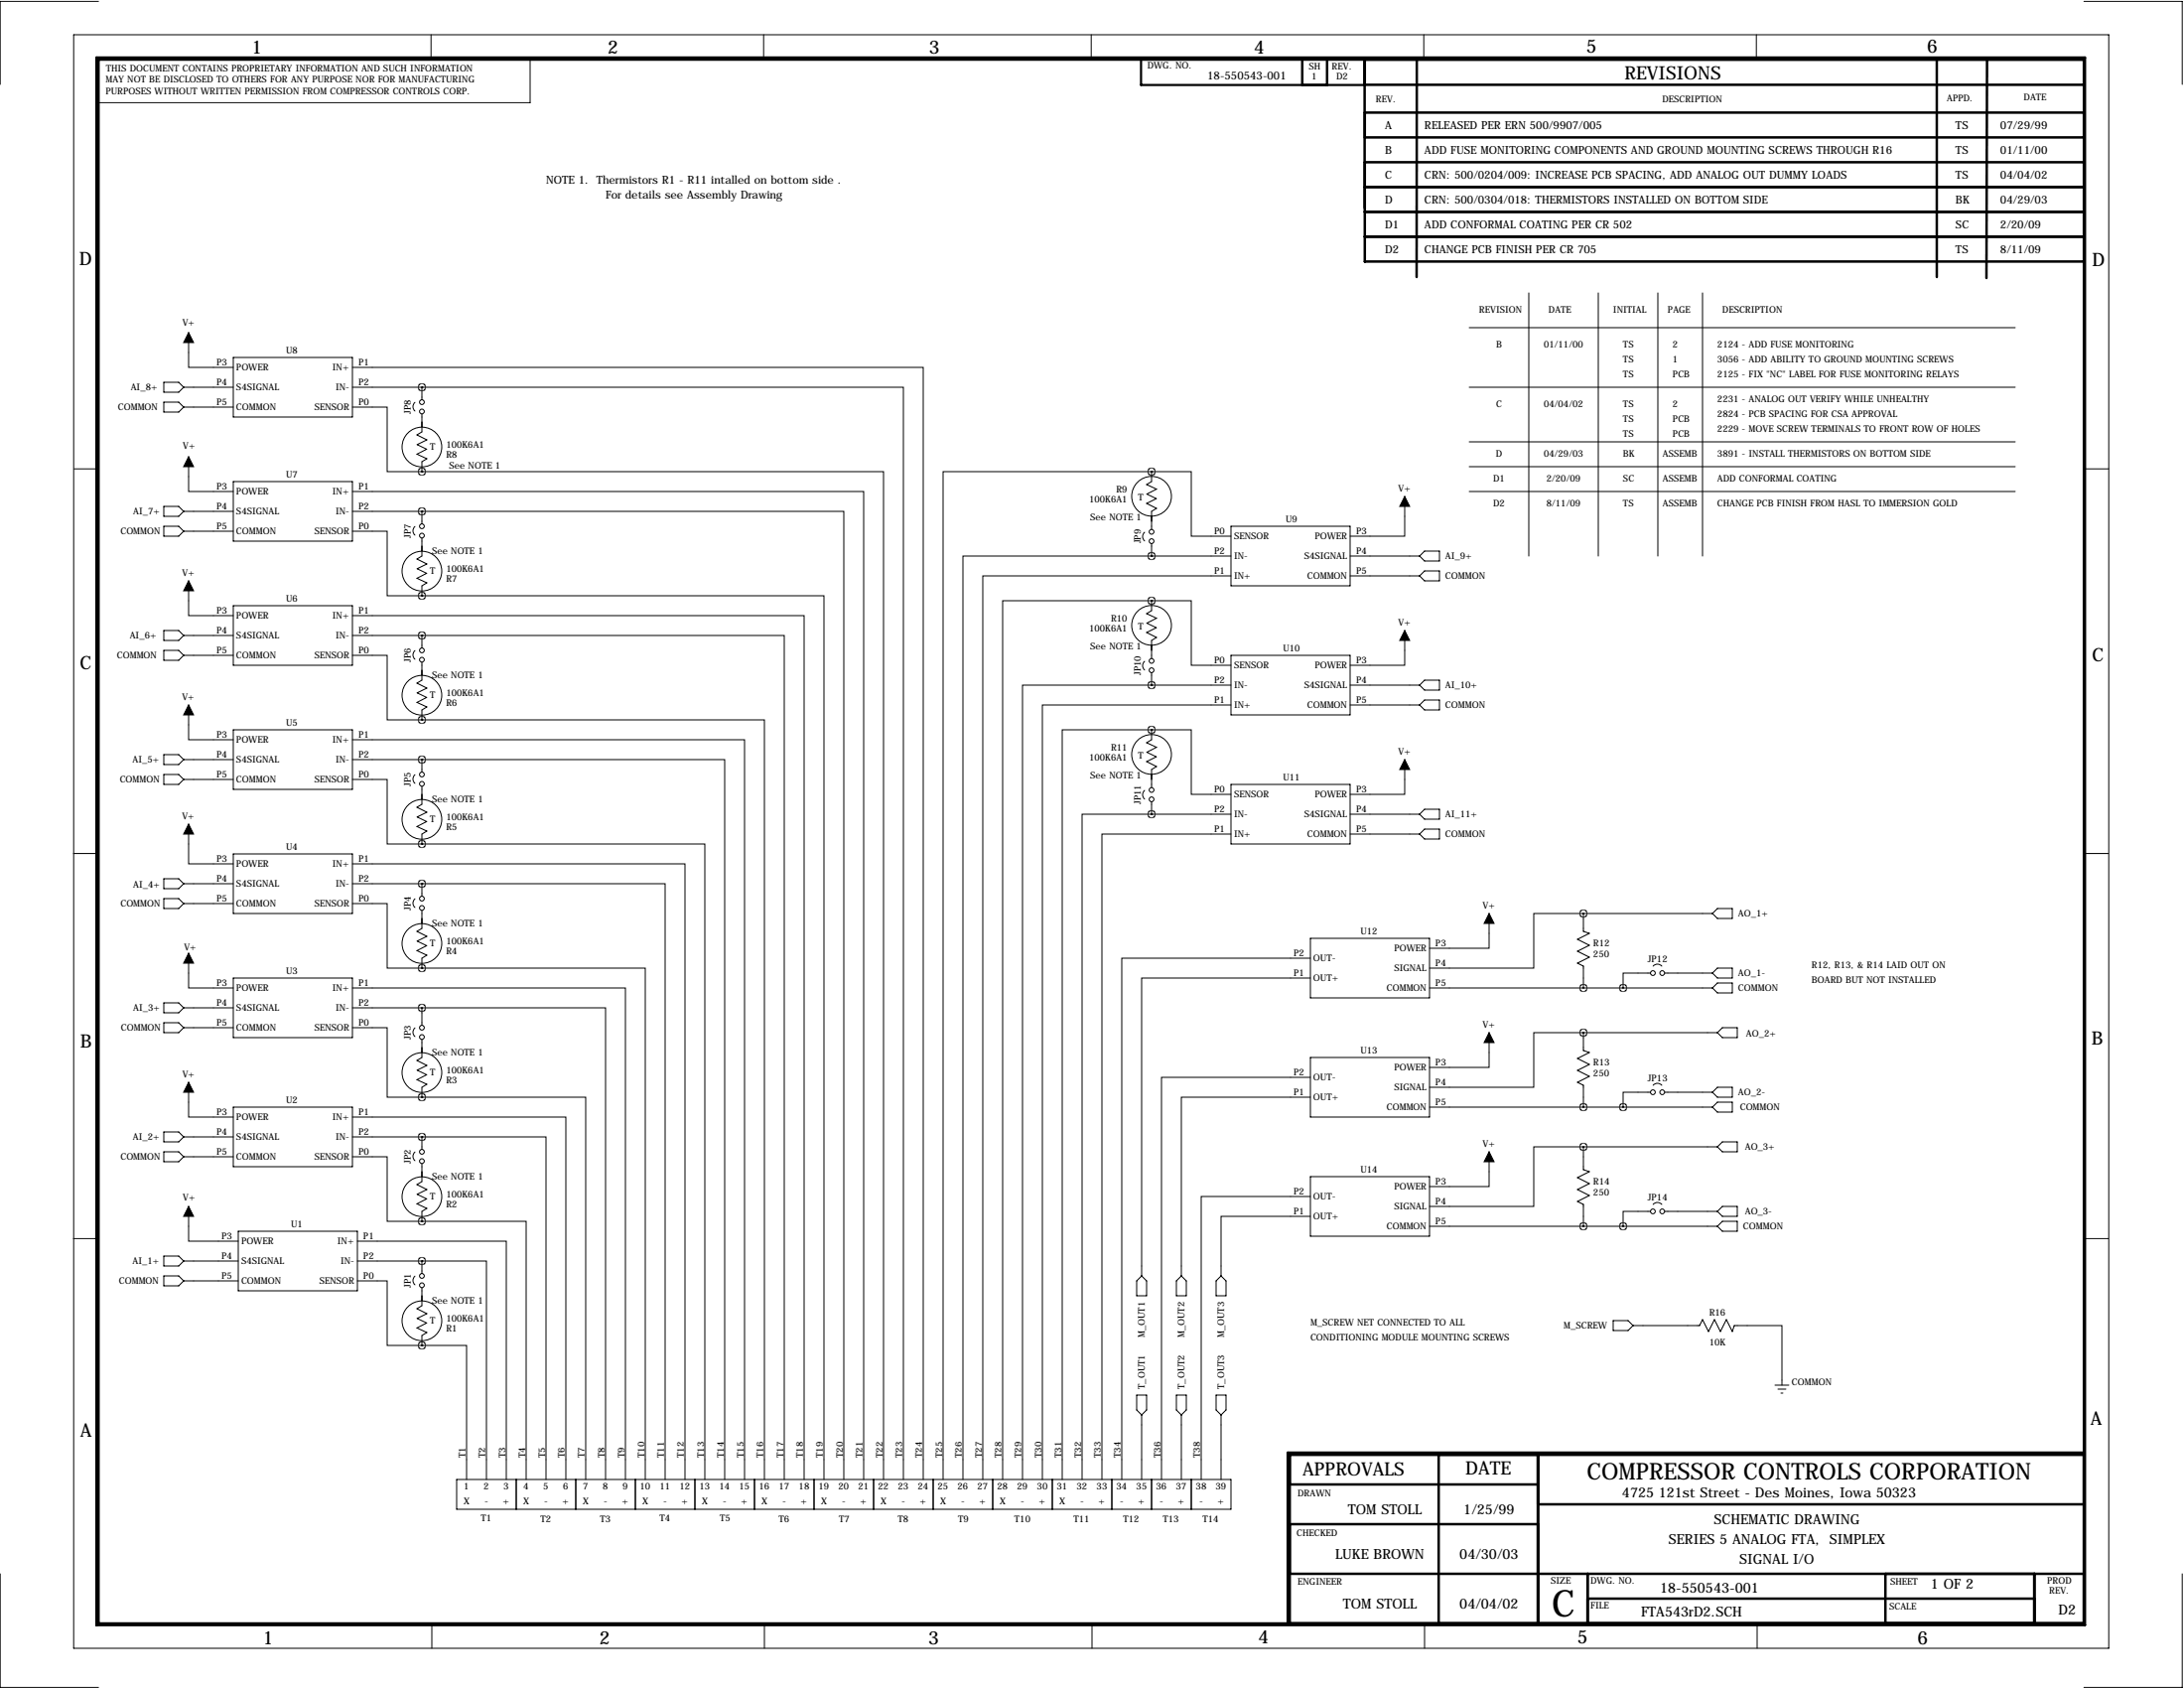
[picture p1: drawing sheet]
<svg xmlns="http://www.w3.org/2000/svg" width="559mm" height="432mm" viewBox="0 0 559 432" stroke-linecap="round" stroke-linejoin="round" font-family="sans-serif">
<g fill="none" stroke="#000" stroke-width=".25">
<path d="M18.8 8.9h520.7v412.7h-520.7zM25.2 .4h-25.1v21.2M110.3 8.9v6.3M142.8 15.2h-7.2v11.1h-110.8M195.4 8.9v6.3M279.2 8.9v6.3M364.3 8.9v6.3M449.4 8.9v6.3M533.2 .4h25.1v21.2M391.2 74.9v67.3M408.9 74.9v67.3M424.2 74.9v67.3"/>
<path d="M435.6 74.9v67.3M41.9 97.8h3.8l1.3 1.3-1.3 1.2h-3.8zM47 99.1h12.7M48.3 85.1v8.9h11.4M59.7 91.4h30.5v15.3h-30.5zM90.2 94h146v284.5M90.2 99.1h17.7M107.9 99.1h.1M107.9 99.1h123.2v279.4M107.9 99.1v3.2M375.9 83.8h139.7M375.9 99.1h139.7"/>
<path d="M18.9 119.9h6.4M41.9 102.9h3.8l1.3 1.2-1.3 1.3h-3.8zM47 104.1h12.7M48.3 116.8v8.9h11.4M90.2 104.1h8.9v16.5h8.8M106.2 102.9a1.47 1.47 0 0 0 0 2.3M107.9 105.9v4.6l-1.2 .8 2.5 1.2-2.5 1.2 2.5 1.2-2.5 1.3 2.5 1.1-1.3 .8v2.5M375.9 113h139.7M375.9 119.4h139.7M533.1 119.9h6.4M41.9 134.6h3.8l1.3 1.3-1.3 1.3h-3.8zM41.9 129.5h3.8l1.3 1.3-1.3 1.3h-3.8z"/>
<path d="M47 130.8h12.7M47 135.9h12.7M59.7 123.2h30.5v15.2h-30.5zM90.2 135.9h8.9v16.5h8.8M90.2 125.7h130.8v252.8M90.2 130.8h17.7M106.2 134.7a1.47 1.47 0 0 0 0 2.2M107.9 130.8h108v247.7M107.9 120.6h.1M107.9 130.8h.1M107.9 120.6h118.2v257.9M107.9 130.8v3.2"/>
<path d="M107.9 137.7v4.5l-1.2 .8 2.5 1.3-2.5 1.2 2.5 1.2-2.5 1.2 2.5 1.2-1.3 .8v2.5M292.9 136.1a1.47 1.47 0 0 0 0 2.3M294.6 120.6h10.2v16.6h10.2M294.6 120.6h.1M294.6 120.6h-53.3v257.9M294.6 120.6v2.6l-1.2 .8 2.5 1.1-2.5 1.3 2.5 1.2-2.5 1.2 2.5 1.2-1.3 .8v4.6M294.6 139v3.2M315 134.6h30.4v15.3h-30.4zM359.4 127v10.2h-14M375.9 125.7h139.7M48.3 148.6v8.9h11.4M59.7 154.9h30.5v15.3h-30.5z"/>
<path d="M90.2 157.5h115.5v221M107.9 152.4h.1M107.9 152.4h102.9v226.1M294.6 153.7h10.2v16.5h10.2M294.6 142.2h.1M294.6 142.2h-48.2v236.3M294.6 153.7h.1M294.6 153.7h-38.1v224.8M294.6 153.7v2.5l-1.2 .8 2.5 1.1-2.5 1.3 2.5 1.2-2.5 1.2 2.5 1.3-1.3 .7v4.6M294.6 142.2h20.4M315 147.3h-63.5v231.2M345.4 147.3h17.8"/>
<path d="M345.4 142.2h17.8M363.2 147.3l1.3-1.3h3.8v2.6h-3.8zM364.5 141h3.8v2.5h-3.8l-1.3-1.3zM41.9 161.3h3.8l1.3 1.3-1.3 1.2h-3.8zM41.9 166.4h3.8l1.3 1.2-1.3 1.3h-3.8zM47 162.6h12.7M47 167.6h12.7M90.2 167.6h8.9v16.5h8.8M90.2 162.6h17.7M106.2 166.4a1.47 1.47 0 0 0 0 2.3M107.9 162.6h92.8v215.9M107.9 162.6h.1"/>
<path d="M107.9 162.6v3.2M107.9 169.4v4.6l-1.2 .8 2.5 1.2-2.5 1.2 2.5 1.2-2.5 1.3 2.5 1.1-1.3 .8v2.5M292.9 169.2a1.47 1.47 0 0 0 0 2.2M294.6 175.3h.1M294.6 175.3h-33v203.2M294.6 172.1v3.2M294.6 175.3h20.4M315 167.6h30.4v15.3h-30.4zM345.4 175.3h17.8M359.4 161.3v8.9h-14M363.2 175.3l1.3-1.3h3.8v2.5h-3.8zM364.5 179.1h3.8v2.5h-3.8l-1.3-1.3z"/>
<path d="M41.9 198.1h3.8l1.3 1.3-1.3 1.3h-3.8zM41.9 193h3.8l1.3 1.3-1.3 1.3h-3.8zM47 194.3h12.7M47 199.4h12.7M48.3 180.3v8.9h11.4M59.7 186.7h30.5v15.2h-30.5zM90.2 199.4h8.9v16.5h8.8M90.2 189.2h100.3v189.3M90.2 194.3h17.7M106.2 198.2a1.47 1.47 0 0 0 0 2.2M107.9 194.3h77.5v184.2M107.9 194.3h.1"/>
<path d="M107.9 184.1h.1M107.9 184.1h87.7v194.4M107.9 194.3v3.2M294.6 186.7h-22.8v191.8M294.6 186.7h.1M294.6 186.7h10.2v16.5h10.2M294.6 186.7v2.5l-1.2 .8 2.5 1.2-2.5 1.2 2.5 1.2-2.5 1.2 2.5 1.3-1.3 .7v4.6M315 180.3h-48.3v198.2M345.4 180.3h17.8M359.4 194.3v8.9h-14M18.8 218.3h6.4M48.3 210.8v10.2h11.4"/>
<path d="M59.7 218.4h30.5v15.3h-30.5zM107.9 215.9h.1M107.9 215.9h72.4v162.6M107.9 201.2v4.5l-1.2 .8 2.5 1.3-2.5 1.2 2.5 1.2-2.5 1.2 2.5 1.2-1.3 .8v2.5M292.9 202.2a1.47 1.47 0 0 0 0 2.2M294.6 208.3h.1M294.6 208.3h-17.7v170.2M294.6 205.1v3.2M294.6 208.3h20.4M315 213.4h-33.1v165.1M315 200.7h30.4v15.2h-30.4zM345.4 213.4h17.8"/>
<path d="M345.4 208.3h17.8M363.2 213.4l1.3-1.3h3.8v2.5h-3.8zM364.5 207h3.8v2.5h-3.8l-1.3-1.2zM533 218.3h6.4M41.9 224.8h3.8l1.3 1.3-1.3 1.2h-3.8zM41.9 229.9h3.8l1.3 1.2-1.3 1.3h-3.8zM47 226.1h12.7M47 231.1h12.7M90.2 231.1h8.9v16.5h8.8M90.2 221h85.1v157.5M90.2 226.1h17.7M106.2 229.9a1.47 1.47 0 0 0 0 2.3"/>
<path d="M107.9 226.1h62.3v152.4M107.9 226.1h.1M107.9 226.1v3.2M107.9 232.9v4.6l-1.2 .8 2.5 1.2-2.5 1.2 2.5 1.2-2.5 1.3 2.5 1.1-1.3 .8v2.5M381 233.7v8.9h-15.2M405.1 233.7h-12.7v13.9h-26.6M405.1 233.7h33M405.1 233.7v4.6l1.6 .5-3.1 1.5 3.1 1.5-3.1 1.5 3.1 1.6-3.1 1.5 1.5 .7v5.6M439.4 232.4h3.8v2.5h-3.8l-1.3-1.2zM41.9 256.5h3.8l1.3 1.3-1.3 1.3h-3.8zM47 257.8h12.7M48.3 243.8v8.9h11.4"/>
<path d="M59.7 250.2h30.5v15.2h-30.5zM90.2 252.7h69.8v125.8M90.2 257.8h17.7M107.9 257.8h47v120.7M107.9 247.6h.1M107.9 247.6h57.2v130.9M107.9 257.8v4.5M335.3 245.1h-48.3v133.4M335.3 250.2h-43.2v76.2M335.3 240h30.5v15.3h-30.5zM365.8 252.7h72.3M422.3 248.9h-7v3.8"/>
<path d="M423 247.1a1.47 1.47 0 0 1 2.2 0M426 248.9h12.1M439.4 247.6h3.8v2.6h-3.8l-1.3-1.3zM439.4 251.5h3.8v2.5h-3.8l-1.3-1.3zM41.9 261.6h3.8l1.3 1.3-1.3 1.3h-3.8zM47 262.9h12.7M48.3 276.9v8.9h11.4M90.2 262.9h8.9v17.8h8.8M106.2 262.9a1.47 1.47 0 0 0 0 2.3M107.9 265.9v4.6l-1.2 .8 2.5 1.2-2.5 1.3 2.5 1.1-2.5 1.3 2.5 1.2-1.3 .7v2.6M335.3 275.6h-38.1v102.9M335.3 270.5h30.5v15.3h-30.5z"/>
<path d="M381 264.2v8.8h-15.2M405.1 264.2h-12.7v13.9h-26.6M405.1 264.2v4.5l1.6 .5-3.1 1.6 3.1 1.5-3.1 1.5 3.1 1.5-3.1 1.6 1.5 .7v5.6M405.1 264.2h34.3M422.3 279.4h-7v3.8M423 277.6a1.47 1.47 0 0 1 2.2 0M426 279.4h12.1M439.4 278.1h3.8v2.6h-3.8l-1.3-1.3zM440.7 262.9h3.8v2.5h-3.8l-1.3-1.2zM41.9 289.6h3.8l1.3 1.2-1.3 1.3h-3.8zM41.9 294.6h3.8l1.3 1.3-1.3 1.3h-3.8zM47 290.8h12.7"/>
<path d="M47 295.9h12.7M59.7 283.2h30.5v15.2h-30.5zM90.2 295.9h8.9v16.5h8.8M90.2 285.8h54.6v92.7M90.2 290.8h17.7M106.2 294.7a1.47 1.47 0 0 0 0 2.2M107.9 290.8h31.8v87.7M107.9 290.8h.1M107.9 280.7h.1M107.9 280.7h42v97.8M107.9 290.8v3.2M107.9 297.7v4.6l-1.2 .7 2.5 1.3-2.5 1.2 2.5 1.2-2.5 1.2 2.5 1.2-1.3 .8v2.5"/>
<path d="M335.3 280.7h-33v45.7M365.8 283.2h72.3M381 294.6v8.9h-15.2M405.1 293.4h-12.7v15.2h-26.6M405.1 293.4v5.8l1.6 .5-3.1 1.5 3.1 1.6-3.1 1.5 3.1 1.5-3.1 1.5 1.5 .8v5.6M405.1 293.4h34.3M439.4 281.9h3.8v2.6h-3.8l-1.3-1.3zM440.7 292.1h3.8v2.5h-3.8l-1.3-1.2zM18.8 316.8h6.4M48.3 308.6v8.9h12.7M61 315h30.4v15.2h-30.4zM91.4 317.5h38.1v61"/>
<path d="M107.9 312.4h26.7v66.1M107.9 312.4h.1M335.3 306.1h-28v72.4M335.3 311.1h-22.9v15.3M335.3 301h30.5v15.2h-30.5zM365.8 313.7h73.6M422.3 309.9h-7v3.8M423 308.1a1.47 1.47 0 0 1 2.2 0M426 309.9h13.4M440.7 312.4h3.8v2.6h-3.8l-1.3-1.3zM440.7 308.6h3.8v2.5h-3.8l-1.3-1.2zM533 316.8h6.4"/>
<path d="M41.9 321.3h3.8l1.3 1.3-1.3 1.2h-3.8zM41.9 326.4h3.8l1.3 1.3-1.3 1.2h-3.8zM47 322.6h14M47 327.7h14M91.4 327.7h7.7v16.5h8.8M91.4 322.6h16.5M106.2 326.4a1.47 1.47 0 0 0 0 2.3M107.9 322.6h.1M107.9 322.6h16.6v55.9M107.9 329.4v4.6l-1.2 .8 2.5 1.2-2.5 1.3 2.5 1.1-2.5 1.3 2.5 1.2-1.3 .7v2.6M107.9 322.6v3.2M292.1 326.4l1.3 1.3v3.8h-2.6v-3.8z"/>
<path d="M302.3 326.4l1.2 1.3v3.8h-2.5v-3.8zM312.4 326.4l1.3 1.3v3.8h-2.6v-3.8zM412.7 337.8h3.9l1.2 1.3-1.2 1.3h-3.9zM417.8 339.1h17l.8-1.5 1.5 3 1.6-3 1.5 3 1.5-3 1.5 3 .5-1.5h12.2v15.2M107.9 344.2h11.5v34.3M107.9 344.2h.1M290.8 356.9h2.6v3.8l-1.3 1.2-1.3-1.2zM301 356.9h2.5v3.8l-1.2 1.2-1.3-1.2zM311.1 356.9h2.6v3.8l-1.3 1.2-1.3-1.2zM454.2 354.3h3.5M454.9 355.3h2M455.7 356.4h.5"/>
<path d="M116.8 378.5h198.2v7.6h-198.2zM132.1 378.5v7.6M147.3 378.5v7.6M162.6 378.5v7.6M177.8 378.5v7.6M193 378.5v7.6M208.3 378.5v7.6M223.5 378.5v7.6M238.8 378.5v7.6M254 378.5v7.6M269.2 378.5v7.6M284.5 378.5v7.6"/>
<path d="M292.1 361.9v16.6M294.6 378.5v7.6M302.3 361.9v16.6M304.8 378.5v7.6M312.4 361.9v16.6M.1 402.6v29h25.1M110.5 415.3v6.3M195.6 415.3v6.3M279.4 415.3v6.3M364.5 415.3v6.3M449.6 415.3v6.3M558.3 402.6v29h-25.1"/>
<circle cx="107.9" cy="114.4" r="5.1"/>
<circle cx="107.9" cy="105.3" r=".61"/>
<circle cx="107.9" cy="102.9" r=".61"/>
<circle cx="107.9" cy="134.6" r=".61"/>
<circle cx="107.9" cy="137" r=".61"/>
<circle cx="294.6" cy="126.9" r="5.1"/>
<circle cx="294.6" cy="138.4" r=".61"/>
<circle cx="294.6" cy="136" r=".61"/>
<circle cx="107.9" cy="146.1" r="5.1"/>
<circle cx="294.6" cy="160" r="5.1"/>
<circle cx="107.9" cy="177.9" r="5.1"/>
<circle cx="107.9" cy="166.4" r=".61"/>
<circle cx="107.9" cy="168.8" r=".61"/>
<circle cx="294.6" cy="171.4" r=".61"/>
<circle cx="294.6" cy="169.1" r=".61"/>
<circle cx="107.9" cy="198.1" r=".61"/>
<circle cx="294.6" cy="193" r="5.1"/>
<circle cx="107.9" cy="209.6" r="5.1"/>
<circle cx="107.9" cy="200.5" r=".61"/>
<circle cx="294.6" cy="204.5" r=".61"/>
<circle cx="294.6" cy="202.1" r=".61"/>
<circle cx="107.9" cy="229.9" r=".61"/>
<circle cx="107.9" cy="232.3" r=".61"/>
<circle cx="107.9" cy="241.4" r="5.1"/>
<circle cx="422.9" cy="248.9" r=".61"/>
<circle cx="425.3" cy="248.9" r=".61"/>
<circle cx="107.9" cy="274.4" r="5.1"/>
<circle cx="107.9" cy="262.9" r=".61"/>
<circle cx="107.9" cy="265.3" r=".61"/>
<circle cx="422.9" cy="279.4" r=".61"/>
<circle cx="425.3" cy="279.4" r=".61"/>
<circle cx="107.9" cy="294.6" r=".61"/>
<circle cx="107.9" cy="297" r=".61"/>
<circle cx="107.9" cy="306.1" r="5.1"/>
<circle cx="422.9" cy="309.9" r=".61"/>
<circle cx="425.3" cy="309.9" r=".61"/>
<circle cx="107.9" cy="337.9" r="5.1"/>
<circle cx="107.9" cy="326.4" r=".61"/>
<circle cx="107.9" cy="328.8" r=".61"/>
</g>
<g fill="none" stroke="#000" stroke-width=".63">
<path d="M24.7 14.7h508.8v401h-508.8zM25.2 15.2h508v400.1h-508zM333.2 15h6.3v6.7h-6.3zM349.1 15.1v38.1M349.2 15.2v6.5h184M362.5 14.9v56M495.6 14.8v56.1M508.4 14.9l-.1 56.2M533.2 28.8h-184v6.4h184M349.2 47.9h184M349.2 54.2h184M533.2 41.5h-184v25.4h184"/>
<path d="M349.2 60.6h184M330 379.7h63.5M368.1 372.1v43.2M393.5 372.1v43.2M533.2 372.1h-203.2v43.2M533.2 371.6h-203.7v43.7M330 389.9h63.5M393.5 384.8h139.7M330 402.6h203.2M406.2 402.6v12.7M406.2 408.9h114.3M482.4 402.6v12.7"/>
<path d="M520.5 402.6v12.7"/>
</g>
<path d="M291.9 15h57.2v6.7h-57.2z" fill="none" stroke="#000" stroke-width=".56"/>
<g fill="#000" stroke="#000" stroke-width=".25">
<path d="M48.3 85.1l1.2 2.5h-2.5zM48.3 116.8l1.2 2.6h-2.5zM359.4 127l1.3 2.5h-2.6zM48.3 148.6l1.2 2.5h-2.5zM359.4 161.3l1.3 2.5h-2.6zM48.3 180.3l1.2 2.6h-2.5zM359.4 194.3l1.3 2.5h-2.6zM48.3 210.8l1.2 2.6h-2.5zM381 233.7l1.3 2.5h-2.6zM48.3 243.8l1.2 2.6h-2.5zM48.3 276.9l1.2 2.5h-2.5zM381 264.2l1.3 2.5h-2.6z"/>
<path d="M381 294.6l1.3 2.6h-2.6zM48.3 308.6l1.2 2.5h-2.5z"/>
</g>
<path d="M107.9 322.6a.07 .07 0 0 0 .1 0 .07 .07 0 0 0-.1 0zM294.6 142.2a.07 .07 0 0 0 .1 0 .07 .07 0 0 0-.1 0zM294.6 208.3a.07 .07 0 0 0 .1 0 .07 .07 0 0 0-.1 0zM294.6 175.3a.07 .07 0 0 0 .1 0 .07 .07 0 0 0-.1 0zM405.1 252.7a.07 .07 0 0 0 .1 0 .07 .07 0 0 0-.1 0zM405.1 283.2a.07 .07 0 0 0 .1 0 .07 .07 0 0 0-.1 0zM405.1 313.7a.07 .07 0 0 0 .1 0 .07 .07 0 0 0-.1 0zM107.9 344.2a.07 .07 0 0 0 .1 0 .07 .07 0 0 0-.1 0zM107.9 290.8a.07 .07 0 0 0 .1 0 .07 .07 0 0 0-.1 0zM107.9 130.8a.07 .07 0 0 0 .1 0 .07 .07 0 0 0-.1 0zM107.9 162.6a.07 .07 0 0 0 .1 0 .07 .07 0 0 0-.1 0zM107.9 194.3a.07 .07 0 0 0 .1 0 .07 .07 0 0 0-.1 0zM107.9 226.1a.07 .07 0 0 0 .1 0 .07 .07 0 0 0-.1 0zM107.9 257.8a.07 .07 0 0 0 .1 0 .07 .07 0 0 0-.1 0zM107.9 280.7a.07 .07 0 0 0 .1 0 .07 .07 0 0 0-.1 0zM107.9 247.6a.07 .07 0 0 0 .1 0 .07 .07 0 0 0-.1 0zM107.9 152.4a.07 .07 0 0 0 .1 0 .07 .07 0 0 0-.1 0zM294.6 120.6a.07 .07 0 0 0 .1 0 .07 .07 0 0 0-.1 0zM294.6 153.7a.07 .07 0 0 0 .1 0 .07 .07 0 0 0-.1 0zM415.2 313.7a.1 .1 0 0 0 .2 0 .1 .1 0 0 0-.2 0zM405.1 264.2a.07 .07 0 0 0 .1 0 .07 .07 0 0 0-.1 0zM405.1 233.7a.07 .07 0 0 0 .1 0 .07 .07 0 0 0-.1 0zM415.2 252.7a.1 .1 0 0 0 .2 0 .1 .1 0 0 0-.2 0zM415.2 283.2a.1 .1 0 0 0 .2 0 .1 .1 0 0 0-.2 0zM405.1 293.4a.07 .07 0 0 0 .1 0 .07 .07 0 0 0-.1 0zM294.6 186.7a.07 .07 0 0 0 .1 0 .07 .07 0 0 0-.1 0zM107.9 312.4a.07 .07 0 0 0 .1 0 .07 .07 0 0 0-.1 0zM107.9 215.9a.07 .07 0 0 0 .1 0 .07 .07 0 0 0-.1 0zM107.9 184.1a.07 .07 0 0 0 .1 0 .07 .07 0 0 0-.1 0zM107.9 120.6a.07 .07 0 0 0 .1 0 .07 .07 0 0 0-.1 0zM107.9 99.1a.07 .07 0 0 0 .1 0 .07 .07 0 0 0-.1 0z" fill="#000" stroke="#000" stroke-width="1.9"/>
<text font-size="9.5" x="397.1" y="413.5">C</text>
<text font-size="5.9" x="406" y="378.6">COMPRESSOR CONTROLS CORPORATION</text>
<g font-size="4.7">
<text x="64.4" y="13.7">1</text>
<text x="155.5" y="13.7">2</text>
<text x="237.7" y="13.7">3</text>
<text x="320.9" y="13.7">4</text>
<text x="405.8" y="13.5">5</text>
<text x="493.1" y="13.5">6</text>
<text x="415.6" y="20.2">REVISIONS</text>
<text x="20.3" y="67.9">D</text>
<text x="535.3" y="68.1">D</text>
<text x="20.5" y="171.1">C</text>
<text x="535.3" y="169.2">C</text>
<text x="20.5" y="268.1">B</text>
<text x="535.2" y="267.2">B</text>
<text x="534.9" y="364.5">A</text>
<text x="20.5" y="367.5">A</text>
<text x="333.3" y="377.4">APPROVALS</text>
<text x="375" y="377.2">DATE</text>
<text x="67.3" y="420.6">1</text>
<text x="153.4" y="420.6">2</text>
<text x="237.5" y="420.6">3</text>
<text x="322" y="420.5">4</text>
<text x="403.6" y="420.4">5</text>
<text x="490.6" y="420.6">6</text>
</g>
<g font-size="3.6">
<text x="415" y="383">4725 121st Street - Des Moines, Iowa 50323</text>
<text x="344.9" y="387.3">TOM STOLL</text>
<text x="374.5" y="387.3">1/25/99</text>
<text x="438.6" y="389.9">SCHEMATIC DRAWING</text>
<text x="426.9" y="395">SERIES 5 ANALOG FTA, SIMPLEX</text>
<text x="341.6" y="398.8">LUKE BROWN</text>
<text x="373.5" y="398.8">04/30/03</text>
<text x="445.1" y="400">SIGNAL I/O</text>
<text x="424.8" y="407.4">18-550543-001</text>
<text x="494" y="406.4">1 OF 2</text>
<text x="343.6" y="411.5">TOM STOLL</text>
<text x="373.5" y="411.5">04/04/02</text>
<text x="419.9" y="413.5">FTA543rD2.SCH</text>
<text x="526.7" y="412.9">D2</text>
</g>
<g font-size="2.8">
<text x="308.9" y="20.3">18-550543-001</text>
<text x="354.3" y="33">A</text>
<text x="364.5" y="33">RELEASED PER ERN 500/9907/005</text>
<text x="500.4" y="33">TS</text>
<text x="511.8" y="33">07/29/99</text>
<text x="354.3" y="39.4">B</text>
<text x="364.5" y="39.4">ADD FUSE MONITORING COMPONENTS AND GROUND MOUNTING SCREWS THROUGH R16</text>
<text x="500.4" y="39.4">TS</text>
<text x="511.8" y="39.4">01/11/00</text>
<text x="139.7" y="47">NOTE 1. Thermistors R1 - R11 intalled on bottom side .</text>
<text x="354.3" y="45.7">C</text>
<text x="364.5" y="45.7">CRN: 500/0204/009: INCREASE PCB SPACING, ADD ANALOG OUT DUMMY LOADS</text>
<text x="500.4" y="45.7">TS</text>
<text x="511.8" y="45.7">04/04/02</text>
<text x="154.9" y="50.8">For details see Assembly Drawing</text>
<text x="354.3" y="52.1">D</text>
<text x="364.5" y="52.1">CRN: 500/0304/018: THERMISTORS INSTALLED ON BOTTOM SIDE</text>
<text x="500.4" y="52.1">BK</text>
<text x="511.8" y="52.1">04/29/03</text>
<text x="354.3" y="58.4">D1</text>
<text x="364.5" y="58.4">ADD CONFORMAL COATING PER CR 502</text>
<text x="500.4" y="58.4">SC</text>
<text x="511.8" y="58.4">2/20/09</text>
<text x="354.3" y="64.8">D2</text>
<text x="364.5" y="64.8">CHANGE PCB FINISH PER CR 705</text>
<text x="500.4" y="64.8">TS</text>
<text x="511.8" y="64.8">8/11/09</text>
</g>
<g font-size="2.4">
<text x="293.6" y="17.6">DWG. NO.</text>
<text x="334.9" y="17.7">SH</text>
<text x="340.8" y="17.7">REV.</text>
<text x="27" y="21.1">MAY NOT BE DISCLOSED TO OTHERS FOR ANY PURPOSE NOR FOR MANUFACTURING</text>
<text x="27.1" y="18.3">THIS DOCUMENT CONTAINS PROPRIETARY INFORMATION AND SUCH INFORMATION</text>
<text x="335.6" y="20.3">1</text>
<text x="341.9" y="20.3">D2</text>
<text x="27" y="24.2">PURPOSES WITHOUT WRITTEN PERMISSION FROM COMPRESSOR CONTROLS CORP.</text>
<text x="352" y="26.3">REV.</text>
<text x="425.3" y="26.3">DESCRIPTION</text>
<text x="498.1" y="25.9">APPD.</text>
<text x="517.8" y="25.8">DATE</text>
<text x="46.7" y="83.3">V+</text>
<text x="378.5" y="80">REVISION</text>
<text x="396.2" y="80">DATE</text>
<text x="412.7" y="80">INITIAL</text>
<text x="426.7" y="80">PAGE</text>
<text x="440.7" y="80">DESCRIPTION</text>
<text x="382.8" y="88.9">B</text>
<text x="395" y="88.9">01/11/00</text>
<text x="415.3" y="88.9">TS</text>
<text x="428" y="88.9">2</text>
<text x="439.4" y="88.9">2124 - ADD FUSE MONITORING</text>
<text x="55.4" y="93.5">P3</text>
<text x="60.5" y="94.8">POWER</text>
<text x="73.2" y="90.4">U8</text>
<text x="85.1" y="94.8">IN+</text>
<text x="91.7" y="93.5">P1</text>
<text x="415.3" y="92.7">TS</text>
<text x="428" y="92.7">1</text>
<text x="439.4" y="92.7">3056 - ADD ABILITY TO GROUND MOUNTING SCREWS</text>
<text x="33.5" y="99.9">AI_8+</text>
<text x="55.4" y="98.6">P4</text>
<text x="60.5" y="99.9">S4SIGNAL</text>
<text x="85.9" y="99.9">IN-</text>
<text x="91.7" y="98.6">P2</text>
<text x="415.3" y="96.5">TS</text>
<text x="428" y="96.5">PCB</text>
<text x="439.4" y="96.5">2125 - FIX &quot;NC&quot; LABEL FOR FUSE MONITORING RELAYS</text>
<text x="30.2" y="105">COMMON</text>
<text x="55.4" y="103.6">P5</text>
<text x="60.5" y="105">COMMON</text>
<text x="80.4" y="105">SENSOR</text>
<text x="91.7" y="103.6">P0</text>
<text x="105.2" y="105.9" transform="rotate(-90 105.2 105.9)">JP8</text>
<text x="382.8" y="104.1">C</text>
<text x="395" y="104.1">04/04/02</text>
<text x="415.3" y="104.1">TS</text>
<text x="415.3" y="108">TS</text>
<text x="428" y="104.1">2</text>
<text x="428" y="108">PCB</text>
<text x="439.4" y="102.9">2231 - ANALOG OUT VERIFY WHILE UNHEALTHY</text>
<text x="439.4" y="106.7">2824 - PCB SPACING FOR CSA APPROVAL</text>
<text x="415.3" y="111.8">TS</text>
<text x="428" y="111.8">PCB</text>
<text x="439.4" y="110.5">2229 - MOVE SCREW TERMINALS TO FRONT ROW OF HOLES</text>
<text x="46.8" y="114.8">V+</text>
<text x="110" y="114.9">T</text>
<text x="114.1" y="117">R8</text>
<text x="114.1" y="114.5">100K6A1</text>
<text x="114.9" y="119.9">See NOTE 1</text>
<text x="382.7" y="116.8">D</text>
<text x="395" y="116.8">04/29/03</text>
<text x="415.3" y="116.8">BK</text>
<text x="425.4" y="116.8">ASSEMB</text>
<text x="439.4" y="116.8">3891 - INSTALL THERMISTORS ON BOTTOM SIDE</text>
<text x="55.4" y="125.2">P3</text>
<text x="73.2" y="122.2">U7</text>
<text x="91.7" y="125.2">P1</text>
<text x="285.6" y="125.9">R9</text>
<text x="357.8" y="125.7">V+</text>
<text x="382" y="123.2">D1</text>
<text x="395.7" y="123.2">2/20/09</text>
<text x="415.3" y="123.2">SC</text>
<text x="425.4" y="123.2">ASSEMB</text>
<text x="439.4" y="123.2">ADD CONFORMAL COATING</text>
<text x="34.1" y="131.5">AI_7+</text>
<text x="55.4" y="130.3">P4</text>
<text x="60.5" y="126.6">POWER</text>
<text x="60.5" y="131.6">S4SIGNAL</text>
<text x="85.1" y="126.6">IN+</text>
<text x="85.9" y="131.6">IN-</text>
<text x="91.7" y="130.3">P2</text>
<text x="278.7" y="128.5">100K6A1</text>
<text x="291.2" y="128">T</text>
<text x="382" y="129.5">D2</text>
<text x="395.7" y="129.5">8/11/09</text>
<text x="415.3" y="129.5">TS</text>
<text x="425.4" y="129.5">ASSEMB</text>
<text x="439.4" y="129.5">CHANGE PCB FINISH FROM HASL TO IMMERSION GOLD</text>
<text x="30.9" y="136.6">COMMON</text>
<text x="55.4" y="135.4">P5</text>
<text x="60.5" y="136.7">COMMON</text>
<text x="80.4" y="136.7">SENSOR</text>
<text x="91.7" y="135.4">P0</text>
<text x="105.2" y="137.7" transform="rotate(-90 105.2 137.7)">JP7</text>
<text x="278.9" y="133">See NOTE 1</text>
<text x="310.7" y="136.7">P0</text>
<text x="315.7" y="138">SENSOR</text>
<text x="329" y="133.6">U9</text>
<text x="336.4" y="138">POWER</text>
<text x="347" y="136.7">P3</text>
<text x="110.5" y="141.7">See NOTE 1</text>
<text x="291.8" y="139" transform="rotate(-90 291.8 139)">JP9</text>
<text x="310.7" y="141.7">P2</text>
<text x="315.7" y="143.1">IN-</text>
<text x="333.7" y="143.1">S4SIGNAL</text>
<text x="347" y="141.7">P4</text>
<text x="369.8" y="143.1">AI_9+</text>
<text x="46.6" y="147.3">V+</text>
<text x="110" y="146.7">T</text>
<text x="114.1" y="148.8">R7</text>
<text x="114.1" y="146.2">100K6A1</text>
<text x="310.7" y="146.8">P1</text>
<text x="315.7" y="148.2">IN+</text>
<text x="334.5" y="148.2">COMMON</text>
<text x="347" y="146.8">P5</text>
<text x="369.8" y="148.2">COMMON</text>
<text x="73.2" y="153.9">U6</text>
<text x="55.4" y="157">P3</text>
<text x="60.5" y="158.3">POWER</text>
<text x="85.1" y="158.3">IN+</text>
<text x="91.7" y="157">P1</text>
<text x="278.7" y="161.5">100K6A1</text>
<text x="284.2" y="159">R10</text>
<text x="291.2" y="161">T</text>
<text x="357.8" y="160">V+</text>
<text x="33.2" y="163.4">AI_6+</text>
<text x="55.4" y="162.1">P4</text>
<text x="55.4" y="167.1">P5</text>
<text x="60.5" y="163.4">S4SIGNAL</text>
<text x="85.9" y="163.4">IN-</text>
<text x="91.7" y="162.1">P2</text>
<text x="91.7" y="167.1">P0</text>
<text x="278.9" y="166">See NOTE 1</text>
<text x="328.3" y="166.6">U10</text>
<text x="29.9" y="168.5">COMMON</text>
<text x="60.5" y="168.5">COMMON</text>
<text x="80.4" y="168.5">SENSOR</text>
<text x="105.2" y="169.4" transform="rotate(-90 105.2 169.4)">JP6</text>
<text x="110.5" y="173.5">See NOTE 1</text>
<text x="291.8" y="172.7" transform="rotate(-90 291.8 172.7)">JP10</text>
<text x="310.7" y="169.7">P0</text>
<text x="315.7" y="171">SENSOR</text>
<text x="336.4" y="171">POWER</text>
<text x="347" y="169.7">P3</text>
<text x="46.6" y="179.1">V+</text>
<text x="110" y="178.4">T</text>
<text x="114.1" y="178">100K6A1</text>
<text x="310.7" y="179.8">P1</text>
<text x="310.7" y="174.8">P2</text>
<text x="315.7" y="176.1">IN-</text>
<text x="333.7" y="176.1">S4SIGNAL</text>
<text x="347" y="174.8">P4</text>
<text x="347" y="179.8">P5</text>
<text x="369.8" y="176.1">AI_10+</text>
<text x="73.2" y="185.7">U5</text>
<text x="114.1" y="180.5">R6</text>
<text x="315.7" y="181.2">IN+</text>
<text x="334.5" y="181.2">COMMON</text>
<text x="369.8" y="181.2">COMMON</text>
<text x="55.4" y="188.7">P3</text>
<text x="60.5" y="190.1">POWER</text>
<text x="85.1" y="190.1">IN+</text>
<text x="91.7" y="188.7">P1</text>
<text x="284.2" y="192">R11</text>
<text x="33.9" y="195.1">AI_5+</text>
<text x="55.4" y="193.8">P4</text>
<text x="60.5" y="195.1">S4SIGNAL</text>
<text x="85.9" y="195.1">IN-</text>
<text x="91.7" y="193.8">P2</text>
<text x="278.7" y="194.5">100K6A1</text>
<text x="291.2" y="194.1">T</text>
<text x="357.8" y="193">V+</text>
<text x="30.7" y="200.1">COMMON</text>
<text x="55.4" y="198.9">P5</text>
<text x="60.5" y="200.2">COMMON</text>
<text x="80.4" y="200.2">SENSOR</text>
<text x="91.7" y="198.9">P0</text>
<text x="105.2" y="201.2" transform="rotate(-90 105.2 201.2)">JP5</text>
<text x="278.9" y="199">See NOTE 1</text>
<text x="310.7" y="202.7">P0</text>
<text x="328.3" y="199.6">U11</text>
<text x="347" y="202.7">P3</text>
<text x="46.6" y="209.5">V+</text>
<text x="110.5" y="205.2">See NOTE 1</text>
<text x="114.1" y="209.7">100K6A1</text>
<text x="291.8" y="205.8" transform="rotate(-90 291.8 205.8)">JP11</text>
<text x="310.7" y="207.8">P2</text>
<text x="315.7" y="209.1">IN-</text>
<text x="315.7" y="204">SENSOR</text>
<text x="333.7" y="209.1">S4SIGNAL</text>
<text x="336.4" y="204">POWER</text>
<text x="347" y="207.8">P4</text>
<text x="369.8" y="209.1">AI_11+</text>
<text x="110" y="210.2">T</text>
<text x="114.1" y="212.3">R5</text>
<text x="310.7" y="212.9">P1</text>
<text x="315.7" y="214.2">IN+</text>
<text x="334.5" y="214.2">COMMON</text>
<text x="347" y="212.9">P5</text>
<text x="369.8" y="214.2">COMMON</text>
<text x="55.4" y="220.5">P3</text>
<text x="60.5" y="221.8">POWER</text>
<text x="73.2" y="217.4">U4</text>
<text x="85.1" y="221.8">IN+</text>
<text x="91.7" y="220.5">P1</text>
<text x="34.1" y="227">AI_4+</text>
<text x="55.4" y="225.6">P4</text>
<text x="60.5" y="226.9">S4SIGNAL</text>
<text x="85.9" y="226.9">IN-</text>
<text x="91.7" y="225.6">P2</text>
<text x="30.9" y="231.9">COMMON</text>
<text x="55.4" y="230.6">P5</text>
<text x="60.5" y="232">COMMON</text>
<text x="80.4" y="232">SENSOR</text>
<text x="91.7" y="230.6">P0</text>
<text x="105.2" y="232.9" transform="rotate(-90 105.2 232.9)">JP4</text>
<text x="379.4" y="232.4">V+</text>
<text x="110.5" y="237">See NOTE 1</text>
<text x="348.1" y="239">U12</text>
<text x="444.8" y="234.5">AO_1+</text>
<text x="47.1" y="243">V+</text>
<text x="110" y="241.9">T</text>
<text x="114.1" y="244">R4</text>
<text x="114.1" y="241.5">100K6A1</text>
<text x="331" y="244.6">P2</text>
<text x="336" y="245.9">OUT-</text>
<text x="356.7" y="243.4">POWER</text>
<text x="367.3" y="242.1">P3</text>
<text x="407.7" y="242.1">R12</text>
<text x="407.7" y="244.7">250</text>
<text x="73.2" y="249.2">U3</text>
<text x="331" y="249.7">P1</text>
<text x="336" y="251">OUT+</text>
<text x="356.7" y="248.5">SIGNAL</text>
<text x="367.3" y="247.1">P4</text>
<text x="421.6" y="246.1">JP12</text>
<text x="444.8" y="249.8">AO_1-</text>
<text x="463.5" y="247.6">R12, R13, &amp; R14 LAID OUT ON</text>
<text x="463.5" y="251.5">BOARD BUT NOT INSTALLED</text>
<text x="55.4" y="252.2">P3</text>
<text x="55.4" y="257.3">P4</text>
<text x="60.5" y="253.6">POWER</text>
<text x="85.1" y="253.6">IN+</text>
<text x="91.7" y="252.2">P1</text>
<text x="91.7" y="257.3">P2</text>
<text x="354.8" y="253.6">COMMON</text>
<text x="367.3" y="252.2">P5</text>
<text x="444.8" y="253.6">COMMON</text>
<text x="31" y="263.7">COMMON</text>
<text x="34.1" y="258.5">AI_3+</text>
<text x="55.4" y="262.4">P5</text>
<text x="60.5" y="258.6">S4SIGNAL</text>
<text x="60.5" y="263.7">COMMON</text>
<text x="80.4" y="263.7">SENSOR</text>
<text x="85.9" y="258.6">IN-</text>
<text x="91.7" y="262.4">P0</text>
<text x="379.4" y="262.9">V+</text>
<text x="105.2" y="265.9" transform="rotate(-90 105.2 265.9)">JP3</text>
<text x="348.1" y="269.5">U13</text>
<text x="446.8" y="265.1">AO_2+</text>
<text x="46.7" y="275.5">V+</text>
<text x="110" y="275">T</text>
<text x="110.5" y="270">See NOTE 1</text>
<text x="114.1" y="274.5">100K6A1</text>
<text x="331" y="275.1">P2</text>
<text x="356.7" y="273.9">POWER</text>
<text x="367.3" y="272.5">P3</text>
<text x="407.7" y="272.5">R13</text>
<text x="407.7" y="275.2">250</text>
<text x="114.1" y="277">R3</text>
<text x="331" y="280.2">P1</text>
<text x="336" y="281.5">OUT+</text>
<text x="336" y="276.4">OUT-</text>
<text x="356.7" y="279">SIGNAL</text>
<text x="367.3" y="277.6">P4</text>
<text x="421.6" y="276.6">JP13</text>
<text x="444.8" y="280.2">AO_2-</text>
<text x="55.4" y="285.2">P3</text>
<text x="60.5" y="286.6">POWER</text>
<text x="73.2" y="282.2">U2</text>
<text x="85.1" y="286.6">IN+</text>
<text x="91.7" y="285.2">P1</text>
<text x="354.8" y="284">COMMON</text>
<text x="367.3" y="282.7">P5</text>
<text x="445.2" y="284">COMMON</text>
<text x="34" y="291.7">AI_2+</text>
<text x="55.4" y="290.3">P4</text>
<text x="60.5" y="291.7">S4SIGNAL</text>
<text x="85.9" y="291.7">IN-</text>
<text x="91.7" y="290.3">P2</text>
<text x="379.4" y="293.4">V+</text>
<text x="30.9" y="296.6">COMMON</text>
<text x="55.4" y="295.4">P5</text>
<text x="60.5" y="296.7">COMMON</text>
<text x="80.4" y="296.7">SENSOR</text>
<text x="91.7" y="295.4">P0</text>
<text x="105.2" y="297.7" transform="rotate(-90 105.2 297.7)">JP2</text>
<text x="348.1" y="300">U14</text>
<text x="446.5" y="294.3">AO_3+</text>
<text x="110.5" y="301.8">See NOTE 1</text>
<text x="331" y="305.6">P2</text>
<text x="356.7" y="304.4">POWER</text>
<text x="367.3" y="303">P3</text>
<text x="407.7" y="303">R14</text>
<text x="407.7" y="305.7">250</text>
<text x="46.8" y="307.2">V+</text>
<text x="110" y="306.7">T</text>
<text x="114.1" y="308.8">R2</text>
<text x="114.1" y="306.2">100K6A1</text>
<text x="331" y="310.6">P1</text>
<text x="336" y="312">OUT+</text>
<text x="336" y="306.9">OUT-</text>
<text x="356.7" y="309.4">SIGNAL</text>
<text x="367.3" y="308.1">P4</text>
<text x="421.6" y="307.1">JP14</text>
<text x="446.5" y="310.8">AO_3-</text>
<text x="56.7" y="317">P3</text>
<text x="74.5" y="313.9">U1</text>
<text x="93" y="317">P1</text>
<text x="354.8" y="314.5">COMMON</text>
<text x="367.3" y="313.2">P5</text>
<text x="446" y="314.5">COMMON</text>
<text x="33.9" y="323.4">AI_1+</text>
<text x="56.7" y="322.1">P4</text>
<text x="61.7" y="318.3">POWER</text>
<text x="61.7" y="323.4">S4SIGNAL</text>
<text x="86.3" y="318.3">IN+</text>
<text x="87.1" y="323.4">IN-</text>
<text x="93" y="322.1">P2</text>
<text x="30.5" y="328.5">COMMON</text>
<text x="56.7" y="327.2">P5</text>
<text x="61.7" y="328.5">COMMON</text>
<text x="81.7" y="328.5">SENSOR</text>
<text x="93" y="327.2">P0</text>
<text x="105.2" y="329.4" transform="rotate(-90 105.2 329.4)">JP1</text>
<text x="110.5" y="333.5">See NOTE 1</text>
<text x="110" y="338.5">T</text>
<text x="114.1" y="340.5">R1</text>
<text x="114.1" y="338">100K6A1</text>
<text x="335.3" y="339.1">M_SCREW NET CONNECTED TO ALL</text>
<text x="400.1" y="339.9">M_SCREW</text>
<text x="437.3" y="336.5">R16</text>
<text x="292.9" y="342.2" transform="rotate(-90 292.9 342.2)">M_OUT1</text>
<text x="303.1" y="342.2" transform="rotate(-90 303.1 342.2)">M_OUT2</text>
<text x="313.3" y="342.2" transform="rotate(-90 313.3 342.2)">M_OUT3</text>
<text x="335.3" y="342.9">CONDITIONING MODULE MOUNTING SCREWS</text>
<text x="437.3" y="344.3">10K</text>
<text x="292.9" y="355.3" transform="rotate(-90 292.9 355.3)">T_OUT1</text>
<text x="303.1" y="355.3" transform="rotate(-90 303.1 355.3)">T_OUT2</text>
<text x="313.3" y="355.3" transform="rotate(-90 313.3 355.3)">T_OUT3</text>
<text x="458.5" y="354.3">COMMON</text>
<text x="119.1" y="372.9" transform="rotate(-90 119.1 372.9)">T1</text>
<text x="124.2" y="372.9" transform="rotate(-90 124.2 372.9)">T2</text>
<text x="129.3" y="372.9" transform="rotate(-90 129.3 372.9)">T3</text>
<text x="134.4" y="372.9" transform="rotate(-90 134.4 372.9)">T4</text>
<text x="139.4" y="372.9" transform="rotate(-90 139.4 372.9)">T5</text>
<text x="144.5" y="372.9" transform="rotate(-90 144.5 372.9)">T6</text>
<text x="149.6" y="372.9" transform="rotate(-90 149.6 372.9)">T7</text>
<text x="154.7" y="372.9" transform="rotate(-90 154.7 372.9)">T8</text>
<text x="159.8" y="372.9" transform="rotate(-90 159.8 372.9)">T9</text>
<text x="164.8" y="372.9" transform="rotate(-90 164.8 372.9)">T10</text>
<text x="169.9" y="372.9" transform="rotate(-90 169.9 372.9)">T11</text>
<text x="175" y="372.9" transform="rotate(-90 175 372.9)">T12</text>
<text x="180.1" y="372.9" transform="rotate(-90 180.1 372.9)">T13</text>
<text x="185.2" y="372.9" transform="rotate(-90 185.2 372.9)">T14</text>
<text x="190.2" y="372.9" transform="rotate(-90 190.2 372.9)">T15</text>
<text x="195.3" y="372.9" transform="rotate(-90 195.3 372.9)">T16</text>
<text x="200.4" y="372.9" transform="rotate(-90 200.4 372.9)">T17</text>
<text x="205.5" y="372.9" transform="rotate(-90 205.5 372.9)">T18</text>
<text x="210.6" y="372.9" transform="rotate(-90 210.6 372.9)">T19</text>
<text x="215.6" y="372.9" transform="rotate(-90 215.6 372.9)">T20</text>
<text x="220.7" y="372.9" transform="rotate(-90 220.7 372.9)">T21</text>
<text x="225.8" y="372.9" transform="rotate(-90 225.8 372.9)">T22</text>
<text x="230.9" y="372.9" transform="rotate(-90 230.9 372.9)">T23</text>
<text x="236" y="372.9" transform="rotate(-90 236 372.9)">T24</text>
<text x="241" y="372.9" transform="rotate(-90 241 372.9)">T25</text>
<text x="246.1" y="372.9" transform="rotate(-90 246.1 372.9)">T26</text>
<text x="251.2" y="372.9" transform="rotate(-90 251.2 372.9)">T27</text>
<text x="256.3" y="372.9" transform="rotate(-90 256.3 372.9)">T28</text>
<text x="261.4" y="372.9" transform="rotate(-90 261.4 372.9)">T29</text>
<text x="266.4" y="372.9" transform="rotate(-90 266.4 372.9)">T30</text>
<text x="271.5" y="372.9" transform="rotate(-90 271.5 372.9)">T31</text>
<text x="276.6" y="372.9" transform="rotate(-90 276.6 372.9)">T32</text>
<text x="281.7" y="372.9" transform="rotate(-90 281.7 372.9)">T33</text>
<text x="286.8" y="372.9" transform="rotate(-90 286.8 372.9)">T34</text>
<text x="296.9" y="372.9" transform="rotate(-90 296.9 372.9)">T36</text>
<text x="307.1" y="372.9" transform="rotate(-90 307.1 372.9)">T38</text>
<text x="118.7" y="381">1</text>
<text x="123.8" y="381">2</text>
<text x="128.9" y="381">3</text>
<text x="133.9" y="381">4</text>
<text x="139" y="381">5</text>
<text x="144.1" y="381">6</text>
<text x="149.2" y="381">7</text>
<text x="154.3" y="381">8</text>
<text x="159.3" y="381">9</text>
<text x="163.7" y="381">10</text>
<text x="168.8" y="381">11</text>
<text x="173.9" y="381">12</text>
<text x="179" y="381">13</text>
<text x="184.1" y="381">14</text>
<text x="189.1" y="381">15</text>
<text x="194.2" y="381">16</text>
<text x="199.3" y="381">17</text>
<text x="204.4" y="381">18</text>
<text x="209.5" y="381">19</text>
<text x="214.5" y="381">20</text>
<text x="219.6" y="381">21</text>
<text x="224.7" y="381">22</text>
<text x="229.8" y="381">23</text>
<text x="234.9" y="381">24</text>
<text x="239.9" y="381">25</text>
<text x="245" y="381">26</text>
<text x="250.1" y="381">27</text>
<text x="255.2" y="381">28</text>
<text x="260.3" y="381">29</text>
<text x="265.3" y="381">30</text>
<text x="270.4" y="381">31</text>
<text x="275.5" y="381">32</text>
<text x="280.6" y="381">33</text>
<text x="285.7" y="381">34</text>
<text x="290.7" y="381">35</text>
<text x="295.8" y="381">36</text>
<text x="300.9" y="381">37</text>
<text x="306" y="381">38</text>
<text x="311.1" y="381">39</text>
<text x="332" y="382.8">DRAWN</text>
<text x="118.6" y="384.8">X</text>
<text x="123.1" y="389.2">T1</text>
<text x="124" y="384.8">-</text>
<text x="128.7" y="384.8">+</text>
<text x="133.9" y="384.8">X</text>
<text x="138.3" y="389.3">T2</text>
<text x="139.2" y="384.8">-</text>
<text x="143.9" y="384.8">+</text>
<text x="149.1" y="384.8">X</text>
<text x="153.6" y="389.3">T3</text>
<text x="154.5" y="384.8">-</text>
<text x="159.1" y="384.8">+</text>
<text x="164.4" y="384.8">X</text>
<text x="168.8" y="389.2">T4</text>
<text x="169.7" y="384.8">-</text>
<text x="174.4" y="384.8">+</text>
<text x="179.6" y="384.8">X</text>
<text x="184.2" y="389.2">T5</text>
<text x="184.9" y="384.8">-</text>
<text x="189.6" y="384.8">+</text>
<text x="194.8" y="384.8">X</text>
<text x="199.3" y="389.3">T6</text>
<text x="200.2" y="384.8">-</text>
<text x="204.9" y="384.8">+</text>
<text x="210.1" y="384.8">X</text>
<text x="214.6" y="389.3">T7</text>
<text x="215.4" y="384.8">-</text>
<text x="220.1" y="384.8">+</text>
<text x="225.3" y="384.8">X</text>
<text x="229.8" y="389.3">T8</text>
<text x="230.7" y="384.8">-</text>
<text x="235.3" y="384.8">+</text>
<text x="240.6" y="384.8">X</text>
<text x="245.1" y="389.3">T9</text>
<text x="245.9" y="384.8">-</text>
<text x="250.6" y="384.8">+</text>
<text x="255.8" y="384.8">X</text>
<text x="259.6" y="389.3">T10</text>
<text x="261.1" y="384.8">-</text>
<text x="265.8" y="384.8">+</text>
<text x="271" y="384.8">X</text>
<text x="274.7" y="389.3">T11</text>
<text x="276.4" y="384.8">-</text>
<text x="281.1" y="384.8">+</text>
<text x="286.5" y="384.8">-</text>
<text x="287.4" y="389.4">T12</text>
<text x="291.2" y="384.8">+</text>
<text x="296.7" y="384.8">-</text>
<text x="297.6" y="389.4">T13</text>
<text x="301.4" y="384.8">+</text>
<text x="306.9" y="384.8">-</text>
<text x="307.7" y="389.4">T14</text>
<text x="311.5" y="384.8">+</text>
<text x="331.8" y="392.9">CHECKED</text>
<text x="332" y="405.4">ENGINEER</text>
<text x="396.8" y="405.1">SIZE</text>
<text x="407" y="405.1">DWG. NO.</text>
<text x="483.7" y="405.4">SHEET</text>
<text x="523.8" y="405.1">PROD</text>
<text x="524.3" y="407.7">REV.</text>
<text x="407" y="411.5">FILE</text>
<text x="483.4" y="411.7">SCALE</text>
</g>
</svg>
